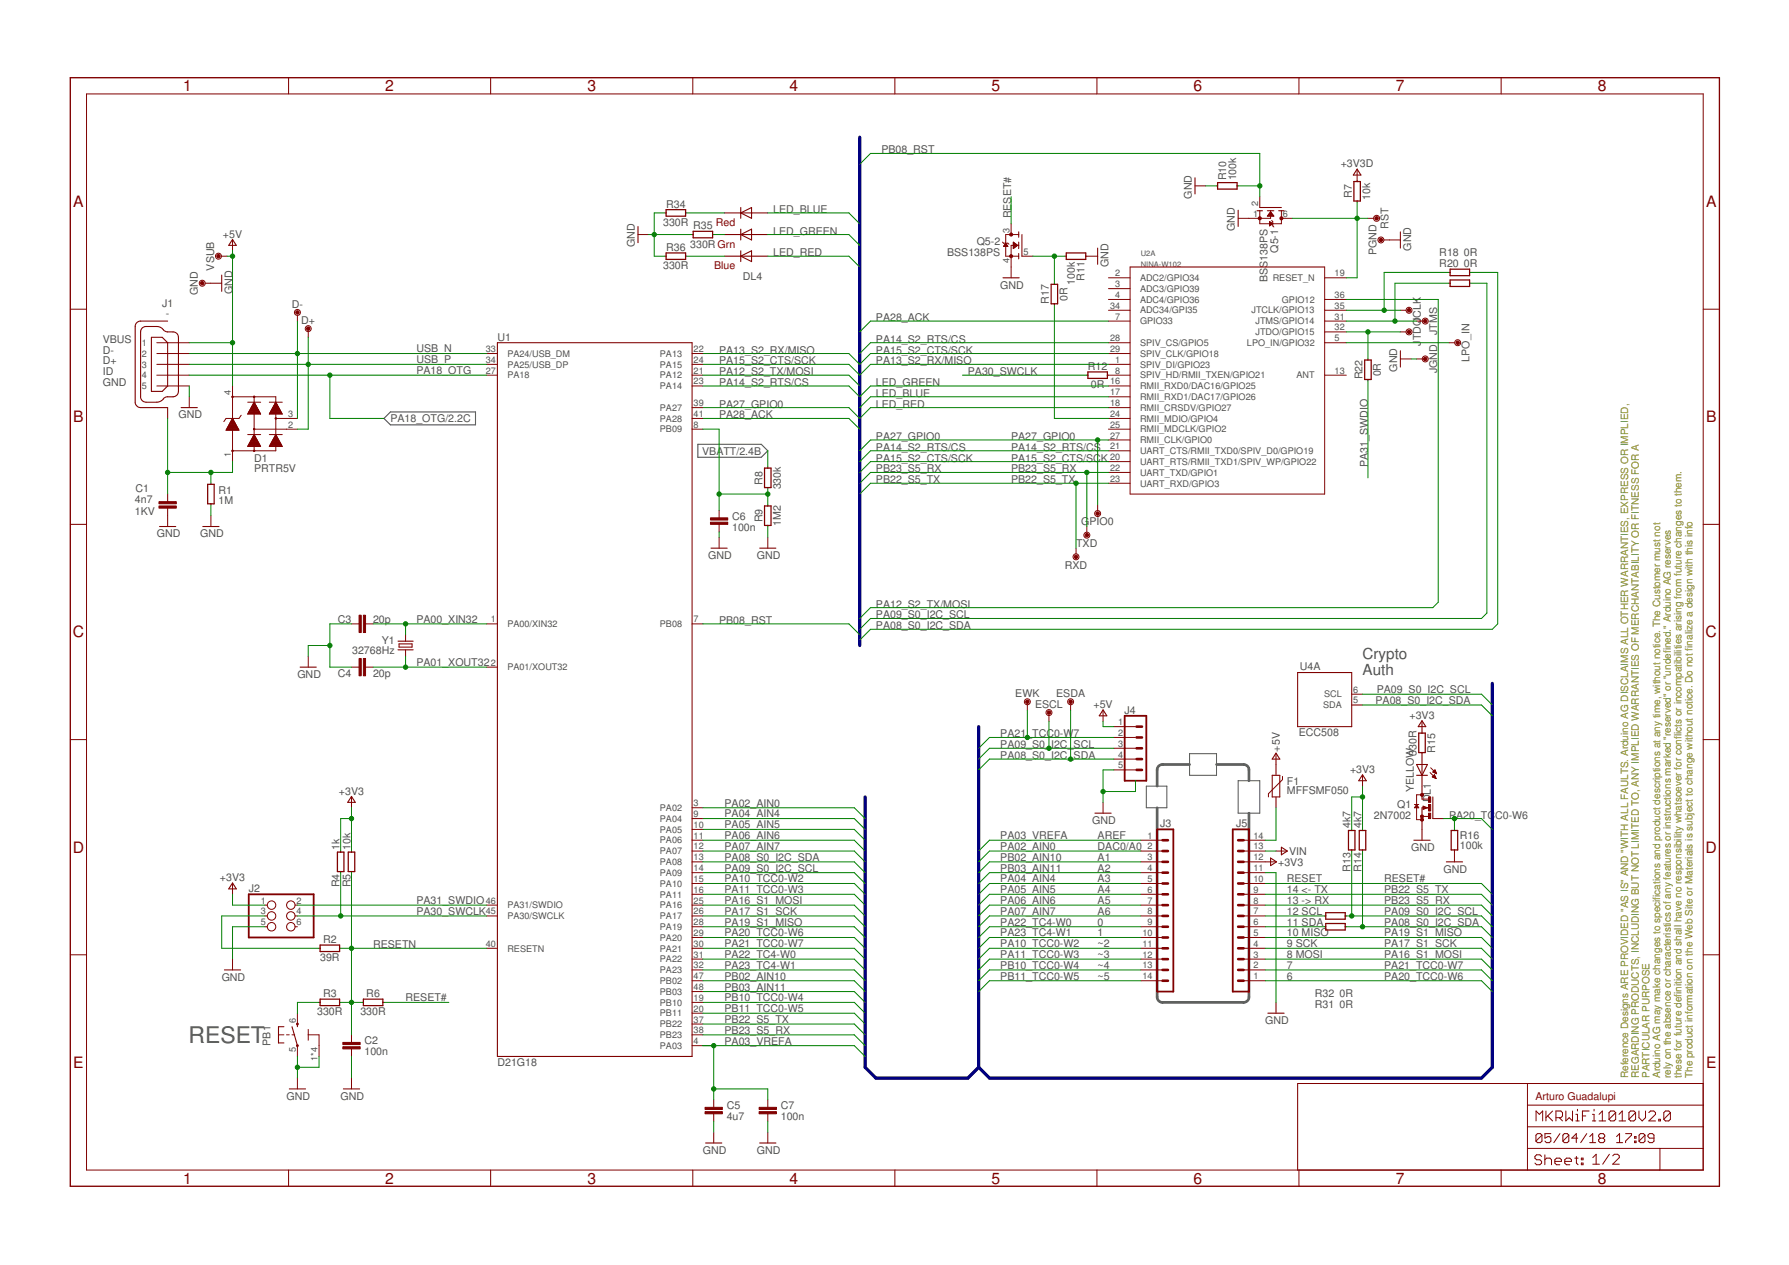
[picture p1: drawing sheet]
<svg xmlns="http://www.w3.org/2000/svg" width="420mm" height="297mm" viewBox="0 0 420 297" stroke-linecap="round" stroke-linejoin="round" font-family="sans-serif">
<path d="M279.4 179.5h-6.4l-.8 .3-.4 .7v4.1M285.7 179.5l6.9 .1 .5 .4 .2 .5v2.8M271.8 189.7v44.4l.1 .6 .3 .4 .8 .3h19.1l.8-.3 .3-.4 .1-43.8" fill="none" stroke="#505050" stroke-width=".61"/>
<path d="M279.4 177h6.3v5.1h-6.3zM269.2 184.6h4.8v5.1h-4.8zM290.8 183.3h5.1v7.6h-5.1z" fill="none" stroke="#505050" stroke-width=".23"/>
<path d="M91.7 96.7h20v3.1h-20l-1.5-1.5zM163.9 104.3h14.9l1.5 1.6-1.5 1.5h-14.9z" fill="none" stroke="#505050" stroke-width=".25"/>
<g fill="none" stroke="#800000" stroke-width=".25">
<path d="M318.7 39.7l.9 1.4h-1.8zM54.6 56.2l.9 1.4h-1.8zM149.8 53.2v3.8M170.2 55.1h10.1M170.2 50h10.1M174 48.7v2.6M174 53.8v2.5M174 58.9v2.5M174 50l2.5-1.3v2.6zM174 55.1l2.5-1.3v2.5zM239.2 54.4v1.3M239.2 56.9v1.5"/>
<path d="M239.2 59.5v1.3M240 55.1v5.1M257.8 58.3v3.8M280.6 41.7v3.9M290.8 49.4v3.8M295.2 49.5h1.3M295.9 48.7h5M297.6 49.5h1.6M300.3 49.5h1.3M328.9 54.4v3.9M33.3 77.1l.7-.4h3.2l.6 .2 .7 .7a2.59 2.59 0 0 0 2.1 .3l.6 .2 .4 .3 .3 .8v12.7l-.1 .6-.4 .4a2.45 2.45 0 0 1-2 .3l-.9 .3-.7 .6-1 .3h-2.8l-.5-.3-.5-.6v-15.6zM35.6 79.2h2.5l1.3 1.3v10.1l-1.3 1.3h-2.5z"/>
<path d="M39.4 75.4h-6.7l-.7 .5-.3 .8v17.7l.2 .6 .6 .6 .5 .1h6.4M52.1 64.6v3.8M170.2 60.2h10.1M174 60.2l2.5-1.3v2.5zM235.6 65.2h3.8M42.5 95.7h3.9M116.8 80.5h45.7v167.6h-45.7zM328.9 82.4v3.8M37.5 123.6h3.8M47.6 123.6h3.8M167 128.7h3.8M178.4 128.7h3.8"/>
<path d="M70.5 156.7h3.8M93.5 150.6h3.5M93.5 152.6h3.5M93.7 151.2h3.1v.8h-3.1zM304.8 157.9h12.7v12.7h-12.7zM259.1 166.7l.8 1.4h-1.7zM299.7 176.8l.9 1.4h-1.8zM332.7 179.5h2.5l-1.2 2.6zM334 169.2l.9 1.4h-1.8zM82.5 187l.9 1.4h-1.7zM257.2 190.9h3.8M298.8 182.1h1.8v5h-1.8z"/>
<path d="M300.9 198.9l1.4 .9-1.4 .9zM320 181.9l.9 1.4h-1.8zM332.1 197.3h3.8M332.7 182.1h2.5M332.7 189.2l.3 .3h-.6zM334.9 189.7l-.6-.3v.5l.7-.2M336.5 187.1v5.1M54.6 207.3l.9 1.4h-1.8zM298.4 201.5l1.4 .9-1.4 .9zM339.7 202.4h3.8M52.7 227.8h3.8M297.8 237.9h3.8"/>
<path d="M66.7 241.1h-1.3v3.8h1.3M67.9 255.7h3.9M68.6 241.1l1.2 4.4M69.8 240.5v.6M80.6 255.7h3.9M165.7 268.4h3.8M178.4 268.4h3.8"/>
</g>
<g fill="none" stroke="#800000" stroke-width=".23">
<path d="M67.8 18.2v3.9M115.2 18.2v3.9M162.7 18.2v3.9M210.2 18.2v3.9M257.6 18.2v3.9M305.1 18.2v3.9M352.6 18.2v3.9M20.3 22.1h379.7v252.6h-379.7zM318.7 39.8v2.8M54.6 56.3v2.6M149.8 55.1h2.6M156.2 50h.2"/>
<path d="M161 50h.3M162.5 55.1h.3M167.4 55.1h.2M235.4 56.9l.3 .2h1l.3 .3M235.7 57.8h1M235.8 57.7h.8M235.9 57.6h.6M236 57.4h.4M236.1 57.3h.2M236.1 57.2h.2M236.2 57.1l.5 .8h-1zM237.5 52.5v2.6"/>
<path d="M238 57.8h.7M238 57.7h.9M238 57.4h.8M238 57.3h.6M238 57.2h.4M238 56.9l1 .7-1 .8zM238 58.3h.1M238 58.2h.3M238 58.1h.4M238 57.9h.6M238 57.1h.3M238 57h.1"/>
<path d="M239.2 55.1h-3v5.1h3M239.2 57.6h-1.7v7.6M280.6 43.6h2.6M285.7 43.6h.3M290.5 43.6h.3M295.9 46.2v2.5M295.9 49.5v3h5v-3M297.7 50.7h1.4M297.8 50.6h1.2M297.9 50.4h1.1M298 50.3h.9M298.1 50.2h.7"/>
<path d="M298.2 52l.7 .5-.7 .5zM298.2 53h.1M298.2 52.9h.2M298.2 52.7h.4M298.2 52.6h.6M298.2 52.5h.7M298.2 52.4h.5M298.2 52.3h.3M298.2 52.1h.1M298.2 50.1h.5M298.2 50h.4M298.3 49.8h.2"/>
<path d="M298.4 49.5v1.8h-7.6M298.4 49.7l.8 1.1h-1.6zM298.7 51.8l.2 .2v1l.3 .3M300.9 51.3h2.6M318.7 47.2v.3M321.3 51.3h1.2M325.1 56.3h3.8M16.5 72.6h3.8M48.3 66.5h3.8M52.1 60.2h1.2M69.8 74.1v1.3M72.4 77.9v1.3"/>
<path d="M156.2 60.2h.2M161 60.2h.3M240 60.2h2.5M247.6 66.5v.3M247.6 71.3v.3M250.2 60.2h.2M255 60.2h2.8M260.3 65.2h5.1M260.3 67.8h5.1M260.3 70.3h5.1M260.3 75.4h5.1M260.3 72.9h5.1"/>
<path d="M265.4 62.7h45.7v53.3h-45.7zM311.1 65.2h5.1M311.1 70.3h5.1M311.1 75.4h5.1M311.1 72.9h5.1M311.1 77.9h5.1M328.9 72.9h1.3M328.9 77.9h1.3M332.7 75.4h1.3M340.3 66.5h.3M340.3 64h.3M345.1 66.5h.3"/>
<path d="M345.1 64h.3M400 72.6h3.8M36.8 88.1h7.6M36.8 83h7.6M36.8 90.6h7.6M36.8 85.6h7.6M36.8 80.5h7.6M39.4 95.7v2.6M44.4 93.2v2.5M53.7 100h1.9M53.7 99.9h1.8M53.8 99.8h1.7"/>
<path d="M53.8 99.7h1.6M53.8 99.6h1.6M53.9 99.5h1.4M54 99.4h1.2M54 99.3h1.2M54.1 99.2h1M54.1 99.1h1M54.2 99h.8M54.3 98.8h.6M54.4 98.7h.4M54.4 98.6h.4M54.5 98.5h.2"/>
<path d="M54.5 98.4h.2M54.6 98.3h.1M54.6 90.6v17.8M54.6 93.2h10.2v12.7h-10.2M54.6 98.3l1.5 2.7h-3zM56.6 97.5l-.5 .8h-3l-.5 .7M58.2 94.4h3M58.2 97.1h3M58.3 97h2.8M58.3 96.9h2.8M58.4 96.9h2.6M58.4 96.8h2.6"/>
<path d="M58.5 96.7h2.4M58.5 96.6h2.4M58.6 96.5h2.2M58.6 96.4h2.1M58.7 96.3h2M58.7 96.2h1.9M58.8 96.1h1.8M58.8 96h1.7M58.9 95.9h1.6M58.9 95.8h1.5M59 95.7h1.4M59 95.6h1.3"/>
<path d="M59.1 95.5h1.2M59.1 95.4h1.1M59.2 95.3h1M59.2 95.2h.9M59.3 95.1h.8M59.4 95h.6M59.5 94.8h.4M59.6 94.7h.2M59.6 94.6h.2M59.7 93.2v12.7M59.7 94.4l1.5 2.8h-3zM63.2 94.4h3.1"/>
<path d="M63.3 97.1h2.9M63.3 97h2.9M63.4 96.9h2.7M63.5 96.8h2.5M63.5 96.7h2.5M63.6 96.6h2.3M63.6 96.5h2.3M63.7 96.4h2.1M63.8 96.3h2M63.8 96.2h1.9M63.9 96.1h1.8M63.9 96h1.7"/>
<path d="M64 95.9h1.6M64 95.8h1.5M64.1 95.7h1.4M64.1 95.6h1.3M64.2 95.5h1.2M64.2 95.4h1.1M64.3 95.3h1M64.3 95.2h.9M64.4 95.1h.8M64.4 95h.7M64.5 95h.5M64.5 94.8h.5"/>
<path d="M64.6 94.8h.3M64.6 94.7h.3M64.7 94.6h.1M64.8 98.3h5M64.8 94.4l1.5 2.8h-3.1zM114.3 88.1h2.5M114.3 83h2.5M114.3 85.6h2.5M162.5 88.1h2.6M162.5 83h2.6M162.5 90.6h2.6M162.5 85.6h2.6"/>
<path d="M162.5 95.7h2.6M162.5 98.3h2.6M255.2 88.1h.3M260.1 88.1h5.3M260.3 83h5.1M260.3 90.6h5.1M260.3 85.6h5.1M260.3 95.7h5.1M260.3 98.3h5.1M260.3 80.5h5.1M260.3 93.2h5.1M311.1 88.1h5.1"/>
<path d="M311.1 80.5h5.1M321.3 84.3v.2M321.3 89.1v.3M328.9 84.3h2.5M332.7 84.3h1.3M340.3 80.5h1.3M39.4 116v1.8M39.4 119.3v4.3M49.5 113.5v.2M49.5 118.3v.3M53.1 100.9h3M53.2 100.9h2.8"/>
<path d="M53.2 100.8h2.8M53.3 100.7h2.6M53.3 100.6h2.6M53.4 100.5h2.4M53.4 100.4h2.4M53.5 100.3h2.2M53.6 100.2h2.1M53.6 100.1h2M58.2 102h3M58.2 104.8h3M58.3 104.7h2.8M58.3 104.6h2.8"/>
<path d="M58.4 104.5h2.6M58.4 104.4h2.6M58.5 104.3h2.4M58.5 104.2h2.4M58.6 104.1h2.2M58.6 104h2.1M58.7 103.9h2M58.7 103.8h1.9M58.8 103.7h1.8M58.8 103.6h1.7M58.9 103.5h1.6M58.9 103.4h1.5"/>
<path d="M59 103.3h1.4M59 103.2h1.3M59.1 103.1h1.2M59.1 103h1.1M59.2 103h1M59.2 102.8h.9M59.3 102.8h.8M59.4 102.7h.6M59.4 102.6h.6M59.5 102.5h.4M59.5 102.4h.4M59.6 102.3h.2"/>
<path d="M59.6 102.2h.2M59.7 102.1h.1M59.7 100.8h10.1M59.7 102l1.5 2.8h-3zM63.2 102h3.1M63.3 104.8h2.9M63.3 104.7h2.9M63.4 104.6h2.7M63.4 104.5h2.7M63.5 104.4h2.5M63.5 104.3h2.5M63.6 104.2h2.3"/>
<path d="M63.6 104.1h2.3M63.7 104h2.1M63.8 103.9h2M63.8 103.8h1.9M63.9 103.7h1.8M63.9 103.6h1.7M64 103.5h1.6M64 103.4h1.5M64.1 103.3h1.4M64.1 103.2h1.3M64.2 103.1h1.2M64.2 103h1.1"/>
<path d="M64.3 103h1M64.3 102.8h.9M64.4 102.8h.8M64.4 102.7h.7M64.5 102.6h.5M64.5 102.5h.5M64.6 102.4h.3M64.6 102.3h.3M64.7 102.2h.1M64.7 102.1h.1M64.8 102l1.5 2.8h-3.1zM162.5 100.8h2.6"/>
<path d="M168.9 119.8v1.8M180.3 109.7v.2M180.3 114.5v.2M180.3 118.6v.2M257.8 118.6v1.2M260.3 100.8h5.1M260.3 105.9h5.1M260.3 103.3h5.1M260.3 108.4h5.1M260.3 110.9h5.1M260.3 113.5h5.1M16.5 123.1h3.8"/>
<path d="M49.5 121.1v2.5M168.9 123.1v1.8M168.9 126.2v2.5M180.3 123.4v.2M180.3 126.2v2.5M252.7 128.7v1.3M255.2 123.6v1.3M400 123.1h3.8M72.4 154.1v2.6M82.5 146.5h1.8M82.5 156.7h1.8M85.9 146.5h1.7"/>
<path d="M85.9 156.7h1.7M95.2 149v1.6M95.2 152.6v1.5M114.3 146.5h2.5M114.3 156.7h2.5M162.5 146.5h2.6M16.5 173.7h3.8M241.3 165.5v1.3M246.4 168.1v1.3M251.4 165.5v1.3M259.1 166.8v2.6M261.6 170.6h5.1"/>
<path d="M261.6 173.2h5.1M261.6 175.7h5.1M261.6 178.2h5.1M299.7 177v5.1M317.5 163h2.5M317.5 165.5h2.5M334 169.4v2.7M334 176.7v10.9h1.5M400 173.7h3.8M80 199.8v.3M82.5 187.1v2.6M82.5 199.8v.3"/>
<path d="M162.5 189.7h2.6M162.5 192.2h2.6M162.5 194.8h2.6M162.5 197.3h2.6M162.5 199.8h2.6M259.1 188.4v2.5M261.6 180.8h5.1M267.9 197.3h5.1M267.9 199.8h5.1M292.1 197.3h5M292.1 199.8h5M299.7 199.8h2.5"/>
<path d="M299.7 187.1v2.6M301.2 182.3v.8l-3.3 3.3v.7M317.5 194.8v.2M317.5 199.6v.2M320 182.1v2.5M320 194.8v.2M320 199.6v.2M332.2 188.9h1M332.7 188.9l.5 .8h-1zM334 186.6h-1.3v5.9h1.3M334 191.7h1.5M334.2 189.3l1 .4-1 .4z"/>
<path d="M335.5 189.7h-1.5v7.6M335.9 181.4l1.4 1.4M336 180.3l1.4 1.4M336.4 182.4l.9 .4M336.4 182.4h.7M336.5 192.2h2.5M336.5 181.3l.5-.5 .4 .9zM336.5 182.3h.6M336.6 181.2h.6M336.6 181.3h.6M336.6 182.5h.6M336.6 182.2h.4"/>
<path d="M336.7 181.1h.4M336.8 182.1h.2M336.8 181h.3M336.9 181.4h.4M336.9 181.9l.4 .9M336.9 181.9l-.5 .5M336.9 181.9h.1M336.9 182.6h.3M337 180.8h.1M337.2 181.6h.2M337.2 182.8h.1M341.6 194.8v.2"/>
<path d="M341.6 199.6v2.8M54.6 207.5v2.5M62.2 212.5h.6M62.2 215.1h.6M62.2 217.6h.6M69.3 212.5h.5M69.3 215.1h.5M69.3 217.6h.5M80 204.7v.2M82.5 204.7v.2M114.3 212.5h2.5M114.3 215.1h2.5"/>
<path d="M162.5 202.4h2.6M162.5 204.9h2.6M162.5 207.5h2.6M162.5 210h2.6M162.5 212.5h2.6M162.5 215.1h2.6M162.5 217.6h2.6M267.9 202.4h5.1M267.9 204.9h5.1M267.9 207.5h5.1M267.9 210h5.1M267.9 212.5h5.1"/>
<path d="M267.9 215.1h5.1M267.9 217.6h5.1M292.1 202.4h7.6M292.1 204.9h5M292.1 207.5h5M292.1 210h5M292.1 212.5h5M292.1 215.1h5M292.1 217.6h5M311.1 215.1h.3M311.1 217.6h.3M315.9 215.1h.3"/>
<path d="M315.9 217.6h.3M16.5 224.2h3.8M54.6 225.2v2.6M69.8 237.9v2.6M74.9 222.7h.3M74.9 235.4h.3M79.8 222.7h.2M79.8 235.4h.2M85.1 235.4h.2M89.9 235.4h.3M114.3 222.7h2.5M162.5 220.1h2.6"/>
<path d="M162.5 222.7h2.6M162.5 225.2h2.6M162.5 227.8h2.6M162.5 230.3h2.6M162.5 232.8h2.6M162.5 235.4h2.6M162.5 237.9h2.6M267.9 220.1h5.1M267.9 222.7h5.1M267.9 225.2h5.1M267.9 227.8h5.1M267.9 230.3h5.1"/>
<path d="M292.1 220.1h5M292.1 222.7h5M292.1 225.2h5M292.1 227.8h5M292.1 230.3h5M299.7 235.4v2.5M400 224.2h3.8M65.4 243h1.3M67.3 243h.6M68.6 243h.6M69.8 245.5v2.6M69.8 253.2v2.5"/>
<path d="M72.4 243h2.5v5.1M72.4 241.7v2.6M82.5 243v1.8M82.5 246.3v1.8M82.5 253.2v2.5M162.5 245.5h2.6M162.5 240.5h2.6M162.5 243h2.6M167.6 258.2v1.8M180.3 258.2v1.8M358.7 254.4v20.3M358.7 259.5h41.3"/>
<path d="M400 254.4h-95.2v20.3M67.8 274.7v3.9M115.2 274.7v3.9M162.7 274.7v3.9M167.6 261.5v1.8M167.6 265.9v2.5M180.3 261.5v1.8M180.3 265.9v2.5M210.2 274.7v3.9M257.6 274.7v3.9M305.1 274.7v3.9M352.6 274.7v3.9"/>
<path d="M358.7 269.7h41.3M358.7 264.6h41.3M360.7 263.2v-2.3l.8 .8 .8-.8v2.3M362.1 271.5l-.4-.3h-.8l-.4 .3v.4l.4 .4h.8l.4 .4v.4l-.4 .4h-.8l-.4-.4M362.1 266.6l-.3-.4h-.7l-.4 .4v1.3M362.1 266.6v1.3l-.3 .4h-.7l-.4-.4M362.1 266.6l-1.4 1.3M362.8 271.2v2.3M362.8 272.3l.4-.4h.8l.4 .4v1.2M363.1 260.9v2.3M363.5 262l1.1 1.2M364.2 266.2h-1.4v1.1l.7-.4h.4l.3 .4v.6l-.3 .4h-.7l-.4-.4"/>
<path d="M364.6 260.9l-1.5 1.5M365.2 272.7h1.5v-.4l-.4-.4h-.8l-.3 .4v.8l.3 .4h.8M365.4 262.4h1.2l.4-.4v-.7l-.4-.4h-1.2v2.3M366.2 262.4l.8 .8M366.4 266.2l-1.5 2.1M367.5 272.7h1.6v-.4l-.4-.4h-.8l-.4 .4v.8l.4 .4h.8M367.7 260.9v2.3l.8-.8 .8 .8v-2.3M368.4 266.6l-.3-.4h-.7l-.3 .4v1.3M368.4 266.6v1.3l-.3 .4h-.7l-.3-.4M368.4 266.6l-1.3 1.3M369.8 271.9h.8M370.1 261.7h.4v1.5"/>
<path d="M370.1 263.2h.8M370.2 271.5v1.6l.4 .4M370.5 260.5v.4M370.5 267.3h-1.4l1.1-1.1v2.1M371.4 271.9h.4v.4h-.4zM371.4 273.1h.4v.4h-.4zM371.6 262h.8M372.7 266.2l-1.5 2.1M373.2 260.9h-1.6v2.3M373.4 268.3h1.4M373.4 266.9l.7-.7v2.1M374 261.7h.4v1.5"/>
<path d="M374 263.2h.8M374.1 271.8l.8-.8v2.4M374.1 273.4h1.5M374.4 260.5v.4M375.6 263.2h1.5M375.6 261.7l.7-.8v2.3M375.8 267.3l-.3-.4v-.3l.3-.4h.7l.4 .4v.3l-.4 .4M375.8 267.3l-.3 .3v.3l.3 .4h.7l.4-.4v-.3l-.4-.3M375.8 267.3h.7M378 271l-1.6 2.4M378.8 271.4l.3-.4h.8l.4 .4v.4l-1.5 1.6h1.5M379.5 261.3l-.4-.4h-.8l-.4 .4v1.5"/>
<path d="M379.5 261.3v1.5l-.4 .4h-.8l-.4-.4M379.5 261.3l-1.6 1.5M379.7 268.3h1.4M379.7 266.9l.7-.7v2.1M380.2 263.2h1.6M380.2 261.7l.8-.8v2.3M381.8 266.2h1.4v.4l-1.4 1.3v.4M383.9 267.9h.3v.4h-.3zM383.9 266.9h.3v.4h-.3zM384.1 261.3l-.4-.4h-.8l-.3 .4v1.5M384.1 261.3v1.5l-.4 .4h-.8l-.3-.4M384.1 261.3l-1.5 1.5"/>
<path d="M384.9 260.9v1.5l.8 .8 .8-.8v-1.5M386.3 266.6l-.3-.4h-.7l-.4 .4v1.3M386.3 266.6v1.3l-.3 .4h-.7l-.4-.4M386.3 266.6l-1.4 1.3M387.2 261.3l.4-.4h.8l.4 .4v.4l-1.6 1.5h1.6M388.5 267.3h-1.1l-.4-.4v-.3l.4-.4h.7l.4 .4v1.3l-.4 .4h-.7l-.4-.4M389.6 262.8h.4v.4h-.4zM389.8 269.7v5M392.3 261.3l-.4-.4h-.8l-.3 .4v1.5M392.3 261.3v1.5l-.4 .4h-.8l-.3-.4M392.3 261.3l-1.5 1.5"/>
<circle cx="323.3" cy="51.3" r=".7"/>
<circle cx="324.3" cy="56.3" r=".7"/>
<circle cx="47.5" cy="66.5" r=".7"/>
<circle cx="51.3" cy="60.2" r=".7"/>
<circle cx="69.8" cy="73.4" r=".7"/>
<circle cx="72.4" cy="77.2" r=".7"/>
<circle cx="330.9" cy="77.9" r=".7"/>
<circle cx="330.9" cy="72.9" r=".7"/>
<circle cx="334.7" cy="75.4" r=".7"/>
<circle cx="54.6" cy="93.2" r=".17"/>
<circle cx="54.6" cy="93.2" r=".11"/>
<circle cx="59.7" cy="93.2" r=".17"/>
<circle cx="59.7" cy="93.2" r=".11"/>
<circle cx="64.8" cy="98.3" r=".17"/>
<circle cx="64.8" cy="98.3" r=".11"/>
<circle cx="334.7" cy="84.3" r=".7"/>
<circle cx="342.3" cy="80.5" r=".7"/>
<circle cx="54.6" cy="105.9" r=".17"/>
<circle cx="54.6" cy="105.9" r=".11"/>
<circle cx="59.7" cy="105.9" r=".17"/>
<circle cx="59.7" cy="100.8" r=".17"/>
<circle cx="59.7" cy="100.8" r=".11"/>
<circle cx="59.7" cy="105.9" r=".11"/>
<circle cx="252.7" cy="130.7" r=".7"/>
<circle cx="255.2" cy="125.7" r=".7"/>
<circle cx="257.8" cy="120.6" r=".7"/>
<circle cx="241.3" cy="164.8" r=".7"/>
<circle cx="246.4" cy="167.3" r=".7"/>
<circle cx="251.4" cy="164.8" r=".7"/>
<circle cx="63.8" cy="217.6" r=".99"/>
<circle cx="63.8" cy="212.5" r=".99"/>
<circle cx="63.8" cy="215.1" r=".99"/>
<circle cx="68.3" cy="217.6" r=".99"/>
<circle cx="68.3" cy="212.5" r=".99"/>
<circle cx="68.3" cy="215.1" r=".99"/>
</g>
<g fill="none" stroke="#800000" stroke-width=".42">
<path d="M264.1 168.1h5.1v15.2h-5.1zM271.8 194.8h3.8v38h-3.8zM289.5 194.8h3.8v38h-3.8zM58.4 210h15.3v10.1h-15.3z"/>
<circle cx="69.8" cy="245.5" r=".13"/>
<circle cx="69.8" cy="240.5" r=".13"/>
</g>
<g fill="none" stroke="#800000" stroke-width=".61">
<path d="M266.9 170.6h1.3M266.9 173.2h1.3M266.9 175.7h1.3M266.9 178.2h1.3M266.9 180.8h1.3M273 199.8h1.3M273 197.3h1.3M290.8 199.8h1.3M290.8 197.3h1.3M273 217.6h1.3M273 215.1h1.3M273 212.5h1.3"/>
<path d="M273 210h1.3M273 207.5h1.3M273 204.9h1.3M273 202.4h1.3M290.8 217.6h1.3M290.8 215.1h1.3M290.8 212.5h1.3M290.8 210h1.3M290.8 207.5h1.3M290.8 204.9h1.3M290.8 202.4h1.3M273 225.2h1.3"/>
<path d="M273 227.8h1.3M273 230.3h1.3M273 220.1h1.3M273 222.7h1.3M290.8 225.2h1.3M290.8 227.8h1.3M290.8 230.3h1.3M290.8 220.1h1.3M290.8 222.7h1.3"/>
</g>
<g fill="none" stroke="#800000" stroke-width=".3">
<path d="M156.4 49.2h4.6v1.6h-4.6zM156.4 59.4h4.6v1.5h-4.6zM162.8 54.3h4.6v1.5h-4.6zM250.4 59.4h4.6v1.5h-4.6zM286 42.9h4.5v1.5h-4.5zM318 42.6h1.5v4.6h-1.5zM246.9 66.8h1.5v4.5h-1.5zM340.6 63.2h4.5v1.5h-4.5zM340.6 65.7h4.5v1.6h-4.5zM255.5 87.3h4.6v1.6h-4.6zM320.5 84.5h1.5v4.6h-1.5zM48.8 113.7h1.5v4.6h-1.5z"/>
<path d="M179.6 109.9h1.5v4.6h-1.5zM179.6 118.8h1.5v4.6h-1.5zM333.2 172.1h1.5v4.6h-1.5zM316.7 195h1.5v4.6h-1.5zM319.2 195h1.6v4.6h-1.6zM340.8 195h1.5v4.6h-1.5zM79.2 200.1h1.6v4.6h-1.6zM81.8 200.1h1.5v4.6h-1.5zM311.4 216.9h4.5v1.5h-4.5zM311.4 214.3h4.5v1.5h-4.5zM75.2 221.9h4.6v1.5h-4.6zM75.2 234.6h4.6v1.5h-4.6z"/>
<path d="M85.3 234.6h4.6v1.5h-4.6z"/>
</g>
<g fill="#800000" stroke="#800000" stroke-width=".23">
<path d="M178.3 261h4.1v.5h-4.1z"/>
<path d="M178.3 260h4.1v.5h-4.1z"/>
<path d="M165.6 261h4.1v.5h-4.1z"/>
<path d="M165.6 260h4.1v.5h-4.1z"/>
<path d="M85.3 144.5h.6v4h-.6z"/>
<path d="M84.3 144.5h.5v4h-.5z"/>
<path d="M85.3 154.6h.6v4.1h-.6z"/>
<path d="M84.3 154.6h.5v4.1h-.5z"/>
<path d="M80.5 245.8h4.1v.5h-4.1z"/>
<path d="M80.5 244.8h4.1v.5h-4.1z"/>
<path d="M37.3 118.8h4.1v.5h-4.1z"/>
<path d="M37.3 117.8h4.1v.5h-4.1z"/>
<path d="M166.9 122.6h4v.5h-4z"/>
<path d="M166.9 121.6h4v.5h-4z"/>
<path d="M335.5 187.1h.5v1.3h-.5z"/>
<path d="M335.5 190.9h.5v1.3h-.5z"/>
<path d="M335.5 188.9h.5v1.5h-.5z"/>
</g>
<path d="M16.5 18.2h387.3v260.4h-387.3z" fill="none" stroke="#800000" stroke-width=".32"/>
<g fill="#800000" stroke="#800000" stroke-width=".23">
<circle cx="334" cy="192.5" r=".36"/>
<circle cx="334" cy="191.7" r=".36"/>
<circle cx="334" cy="186.6" r=".36"/>
<circle cx="51.3" cy="60.2" r=".4"/>
<circle cx="69.8" cy="73.4" r=".4"/>
<circle cx="72.4" cy="77.2" r=".4"/>
<circle cx="47.5" cy="66.5" r=".4"/>
<circle cx="241.3" cy="164.8" r=".4"/>
<circle cx="246.4" cy="167.3" r=".4"/>
<circle cx="251.4" cy="164.8" r=".4"/>
<circle cx="330.9" cy="72.9" r=".4"/>
<circle cx="334.7" cy="75.4" r=".4"/>
<circle cx="330.9" cy="77.9" r=".4"/>
<circle cx="334.7" cy="84.3" r=".4"/>
<circle cx="257.8" cy="120.6" r=".4"/>
<circle cx="323.3" cy="51.3" r=".4"/>
<circle cx="255.2" cy="125.7" r=".4"/>
<circle cx="252.7" cy="130.7" r=".4"/>
<circle cx="324.3" cy="56.3" r=".4"/>
<circle cx="342.3" cy="80.5" r=".4"/>
<circle cx="295.9" cy="51.3" r=".36"/>
<circle cx="300.9" cy="51.3" r=".36"/>
<circle cx="237.5" cy="60.2" r=".36"/>
<circle cx="237.5" cy="55.1" r=".36"/>
</g>
<path d="M201.9 32.2v119.4M229.8 170.6v80M350.5 160.5v90.1l-2.6 2.6h-115.5l-2.6-2.6M203.2 187.1v63.5l2.5 2.6h21.6l2.5-2.6" fill="none" stroke="#000080" stroke-width=".76"/>
<g fill="none" stroke="#008000" stroke-width=".23">
<path d="M201.9 38.6l2.5-2.6h91.5v10.2M54.6 58.9v31.7M152.4 55.1h10.1M156.2 50h-2.6v10.2h2.6M161.3 50h8.9M167.6 55.1h2.6M180.3 55.1h19.1l2.5 2.5M180.3 50h19.1l2.5 2.5M237.5 46.2v6.3M283.2 43.6h2.5M290.8 43.6h5.1M303.5 51.3h17.8"/>
<path d="M318.7 47.5v17.7h-2.5M53.3 60.2h1.3M69.8 75.4v22.9M72.4 79.2v21.6h-2.6M161.3 60.2h8.9M180.3 60.2h19.1l2.5 2.5M242.5 60.2h7.7M247.6 71.6v26.7h12.7M247.6 60.2v6.3M260.3 75.4h-55.9l-2.5 2.5M316.2 70.3h21.6v71.1l-1.3 1.3h-132.1l-2.5 2.5M316.2 75.4h16.5"/>
<path d="M316.2 72.9h12.7M316.2 77.9h12.7M321.3 77.9v6.4M340.3 66.5h-12.7v8.9M340.3 64h-15.2v8.9M345.4 66.5h3.8v77.5l-1.3 1.2h-143.5l-2.5 2.6M345.4 64h6.3v82.5l-1.2 1.3h-146.1l-2.5 2.5M39.4 98.3v17.7M44.4 90.6v2.6M44.4 80.5h10.2M44.4 88.1h69.9M44.4 85.6h69.9"/>
<path d="M44.4 83h69.9M77.5 88.1v10.2h12.7M165.1 88.1h34.3l2.5 2.5M165.1 98.3h34.3l2.5 2.5M165.1 85.6h34.3l2.5 2.5 2.5-2.5h55.9M165.1 83h34.3l2.5 2.6 2.5-2.6h55.9M165.1 90.6h34.3l2.5 2.6 2.5-2.6h55.9M165.1 95.7h34.3l2.5 2.6 2.5-2.6h55.9M226 88.1h29.2M260.3 80.5h-55.9l-2.5 2.5M260.3 93.2h-55.9l-2.5 2.5M316.2 80.5h24.1"/>
<path d="M321.3 89.4v22.8M331.4 84.3h1.3M49.5 110.9v2.6M49.5 118.6v2.5M54.6 108.4v2.5h-15.2M165.1 100.8h3.8v19M168.9 116h11.4M180.3 105.9v3.8M180.3 114.7v3.9M252.7 113.5v15.2M255.2 110.9v12.7M257.8 103.3v15.3"/>
<path d="M260.3 110.9h-55.9l-2.5 2.6M260.3 113.5h-55.9l-2.5 2.5M260.3 108.4h-55.9l-2.5 2.5M260.3 105.9h-55.9l-2.5 2.5M260.3 103.3h-55.9l-2.5 2.6M168.9 124.9v1.3M180.3 123.6v2.6M77.5 151.6h-5.1v2.5M82.5 146.5h-5v10.2h5M87.6 156.7h26.7M87.6 146.5h26.7M95.2 146.5v2.5"/>
<path d="M95.2 154.1v2.6M165.1 146.5h34.3l2.5 2.5M241.3 166.8v6.4M246.4 169.4v6.3M251.4 166.8v11.4M259.1 169.4v1.2h2.5M261.6 175.7h-29.2l-2.6 2.5M261.6 178.2h-29.2l-2.6 2.6M261.6 173.2h-29.2l-2.6 2.5M320 163h27.9l2.6 2.5M320 165.5h27.9l2.6 2.6M82.5 189.7v10.1"/>
<path d="M82.5 192.2h-2.5v7.6M165.1 197.3h35.5l2.6 2.5M165.1 199.8h35.5l2.6 2.6M165.1 189.7h35.5l2.6 2.5M165.1 192.2h35.5l2.6 2.6M165.1 194.8h35.5l2.6 2.5M261.6 180.8h-2.5v7.6M266.7 183.3v2.6h-7.6M267.9 197.3h-35.5l-2.6 2.5M267.9 199.8h-35.5l-2.6 2.6M297.1 199.8h2.6M299.7 189.7v7.6h-2.6"/>
<path d="M317.5 199.8v15.3M320 187.1h-2.5v7.7M320 184.6v10.2M320 199.8v17.8M339 192.2h8.9l2.6 2.6M341.6 192.2v2.6M54.6 210v2.5h7.6M62.2 217.6h-7.6v7.6M62.2 215.1h-10.1v7.6h22.8M69.8 212.5h44.5M69.8 215.1h44.5M80 204.9v10.2"/>
<path d="M82.5 204.9v38.1M165.1 204.9h35.5l2.6 2.6M165.1 217.6h35.5l2.6 2.5M165.1 202.4h35.5l2.6 2.5M165.1 207.5h35.5l2.6 2.5M165.1 210h35.5l2.6 2.5M165.1 212.5h35.5l2.6 2.6M165.1 215.1h35.5l2.6 2.5M267.9 204.9h-35.5l-2.6 2.6M267.9 217.6h-35.5l-2.6 2.5M267.9 202.4h-35.5l-2.6 2.5M267.9 207.5h-35.5l-2.6 2.5"/>
<path d="M267.9 210h-35.5l-2.6 2.5M267.9 212.5h-35.5l-2.6 2.6M267.9 215.1h-35.5l-2.6 2.5M297.1 204.9h2.6v30.5M297.1 217.6h14M297.1 207.5h50.8l2.6 2.5M297.1 210h50.8l2.6 2.5M297.1 212.5h50.8l2.6 2.6M297.1 215.1h14M316.2 217.6h31.7l2.6 2.5M316.2 215.1h31.7l2.6 2.5M74.9 235.4h-5.1v2.5"/>
<path d="M80 222.7h34.3M80 235.4h5.1M90.2 235.4h15.2M165.1 230.3h35.5l2.6 2.5M165.1 232.8h35.5l2.6 2.6M165.1 225.2h35.5l2.6 2.6M165.1 220.1h35.5l2.6 2.6M165.1 227.8h35.5l2.6 2.5M165.1 222.7h35.5l2.6 2.5M165.1 235.4h35.5l2.6 2.5M165.1 237.9h35.5l2.6 2.6M267.9 230.3h-35.5l-2.6 2.5"/>
<path d="M267.9 225.2h-35.5l-2.6 2.6M267.9 220.1h-35.5l-2.6 2.6M267.9 227.8h-35.5l-2.6 2.5M267.9 222.7h-35.5l-2.6 2.5M297.1 230.3h50.8l2.6 2.5M297.1 225.2h50.8l2.6 2.6M297.1 220.1h50.8l2.6 2.6M297.1 227.8h50.8l2.6 2.5M297.1 222.7h50.8l2.6 2.5M69.8 248.1v5.1M74.9 248.1v2.5h-5.1M82.5 248.1v5.1"/>
<path d="M165.1 245.5h35.5l2.6 2.6M165.1 243h35.5l2.6 2.5M165.1 240.5h35.5l2.6 2.5M167.6 245.5v12.7M167.6 255.7h12.7v2.5M167.6 263.3v2.6M180.3 263.3v2.6"/>
</g>
<g fill="#008000" stroke="#008000" stroke-width=".23">
<circle cx="77.5" cy="151.6" r=".51"/>
<circle cx="259.1" cy="185.9" r=".51"/>
<circle cx="69.8" cy="250.6" r=".51"/>
<circle cx="153.6" cy="55.1" r=".51"/>
<circle cx="167.6" cy="255.7" r=".51"/>
<circle cx="167.6" cy="245.5" r=".51"/>
<circle cx="255.2" cy="110.9" r=".51"/>
<circle cx="252.7" cy="113.5" r=".51"/>
<circle cx="317.5" cy="215.1" r=".51"/>
<circle cx="246.4" cy="175.7" r=".51"/>
<circle cx="320" cy="217.6" r=".51"/>
<circle cx="251.4" cy="178.2" r=".51"/>
<circle cx="241.3" cy="173.2" r=".51"/>
<circle cx="341.6" cy="192.2" r=".51"/>
<circle cx="54.6" cy="80.5" r=".51"/>
<circle cx="54.6" cy="60.2" r=".51"/>
<circle cx="320" cy="187.1" r=".51"/>
<circle cx="82.5" cy="192.2" r=".51"/>
<circle cx="77.5" cy="88.1" r=".51"/>
<circle cx="72.4" cy="85.6" r=".51"/>
<circle cx="69.8" cy="83" r=".51"/>
<circle cx="95.2" cy="146.5" r=".51"/>
<circle cx="95.2" cy="156.7" r=".51"/>
<circle cx="80" cy="215.1" r=".51"/>
<circle cx="82.5" cy="235.4" r=".51"/>
<circle cx="82.5" cy="222.7" r=".51"/>
<circle cx="49.5" cy="110.9" r=".51"/>
<circle cx="39.4" cy="110.9" r=".51"/>
<circle cx="168.9" cy="116" r=".51"/>
<circle cx="180.3" cy="116" r=".51"/>
<circle cx="295.9" cy="43.6" r=".51"/>
<circle cx="318.7" cy="51.3" r=".51"/>
<circle cx="325.1" cy="72.9" r=".51"/>
<circle cx="327.6" cy="75.4" r=".51"/>
<circle cx="257.8" cy="103.3" r=".51"/>
<circle cx="321.3" cy="77.9" r=".51"/>
<circle cx="247.6" cy="60.2" r=".51"/>
</g>
<text font-size="5.4" fill="#505050" x="44.3" y="244.9">RESET</text>
<g font-size="3.7" fill="#800000">
<text x="43" y="21.4">1</text>
<text x="90.5" y="21.4">2</text>
<text x="138" y="21.4">3</text>
<text x="185.4" y="21.4">4</text>
<text x="232.9" y="21.4">5</text>
<text x="280.3" y="21.4">6</text>
<text x="327.8" y="21.4">7</text>
<text x="375.3" y="21.4">8</text>
<text x="17.2" y="48.6">A</text>
<text x="400.7" y="48.6">A</text>
<text x="17.2" y="99.2">B</text>
<text x="400.7" y="99.2">B</text>
<text x="17.1" y="149.7">C</text>
<text x="400.6" y="149.7">C</text>
<text x="17.1" y="200.2">D</text>
<text x="400.6" y="200.2">D</text>
<text x="17.2" y="250.8">E</text>
<text x="400.7" y="250.8">E</text>
<text x="43" y="277.9">1</text>
<text x="90.5" y="277.9">2</text>
<text x="138" y="277.9">3</text>
<text x="185.4" y="277.9">4</text>
<text x="232.9" y="277.9">5</text>
<text x="280.3" y="277.9">6</text>
<text x="327.8" y="277.9">7</text>
<text x="375.3" y="277.9">8</text>
</g>
<g font-size="3.6" fill="#505050">
<text x="320" y="154.8">Crypto</text>
<text x="320" y="158.6">Auth</text>
</g>
<g font-size="2.5" fill="#505050">
<text x="207" y="36">PB08_RST</text>
<text x="314.9" y="39.3">+3V3D</text>
<text x="279.9" y="46.7" transform="rotate(-90 279.9 46.7)">GND</text>
<text x="288" y="42.4" transform="rotate(-90 288 42.4)">R10</text>
<text x="290.3" y="42.4" transform="rotate(-90 290.3 42.4)">100k</text>
<text x="317.5" y="46.5" transform="rotate(-90 317.5 46.5)">R7</text>
<text x="321.8" y="46.9" transform="rotate(-90 321.8 46.9)">10k</text>
<text x="155.7" y="53">330R</text>
<text x="156.4" y="48.7">R34</text>
<text x="162.8" y="53.8">R35</text>
<text x="181.6" y="50">LED_BLUE</text>
<text x="237.5" y="51.3" transform="rotate(-90 237.5 51.3)">RESET#</text>
<text x="326.1" y="53.8" transform="rotate(-90 326.1 53.8)">RST</text>
<text x="52.4" y="55.8">+5V</text>
<text x="149.1" y="58.1" transform="rotate(-90 149.1 58.1)">GND</text>
<text x="156.4" y="58.9">R36</text>
<text x="162.1" y="58.1">330R Grn</text>
<text x="181.6" y="55.1">LED_GREEN</text>
<text x="229.4" y="57.6">Q5-2</text>
<text x="290" y="54.3" transform="rotate(-90 290 54.3)">GND</text>
<text x="300.2" y="59.3" transform="rotate(-90 300.2 59.3)">Q5-1</text>
<text x="323.3" y="59.9" transform="rotate(-90 323.3 59.9)">PGND</text>
<text x="331.4" y="58.9" transform="rotate(-90 331.4 58.9)">GND</text>
<text x="50.3" y="63.5" transform="rotate(-90 50.3 63.5)">VSUB</text>
<text x="155.7" y="63.2">330R</text>
<text x="174.5" y="65.7">DL4</text>
<text x="181.6" y="60.2">LED_RED</text>
<text x="222.4" y="60.2">BSS138PS</text>
<text x="254.7" y="66" transform="rotate(-90 254.7 66)">R11</text>
<text x="260.3" y="62.7" transform="rotate(-90 260.3 62.7)">GND</text>
<text x="338" y="60.2">R18</text>
<text x="338" y="62.7">R20</text>
<text x="343.8" y="60.2">0R</text>
<text x="343.8" y="62.7">0R</text>
<text x="46.5" y="69.3" transform="rotate(-90 46.5 69.3)">GND</text>
<text x="54.6" y="69" transform="rotate(-90 54.6 69)">GND</text>
<text x="234.9" y="67.8">GND</text>
<text x="246.4" y="71.3" transform="rotate(-90 246.4 71.3)">R17</text>
<text x="250.7" y="70.6" transform="rotate(-90 250.7 70.6)">0R</text>
<text x="252.4" y="66.8" transform="rotate(-90 252.4 66.8)">100k</text>
<text x="297.7" y="66.3" transform="rotate(-90 297.7 66.3)">BSS138PS</text>
<text x="38.1" y="72.1">J1</text>
<text x="39" y="74.4">-</text>
<text x="68.5" y="72.3">D-</text>
<text x="70.8" y="76.2">D+</text>
<text x="205.7" y="75.4">PA28_ACK</text>
<text x="333.7" y="75.9" transform="rotate(-90 333.7 75.9)">JCLK</text>
<text x="24.1" y="80.5">VBUS</text>
<text x="24.1" y="83">D-</text>
<text x="97.8" y="82.8">USB_N</text>
<text x="116.8" y="80">U1</text>
<text x="168.9" y="83">PA13_S2_RX/MISO</text>
<text x="205.7" y="83">PA15_S2_CTS/SCK</text>
<text x="205.7" y="80.5">PA14_S2_RTS/CS</text>
<text x="333.7" y="81.2" transform="rotate(-90 333.7 81.2)">J</text>
<text x="333.7" y="79.9" transform="rotate(-90 333.7 79.9)">TDO</text>
<text x="337.5" y="78.6" transform="rotate(-90 337.5 78.6)">JTMS</text>
<text x="24.1" y="85.5">D+</text>
<text x="24.1" y="88.1">ID</text>
<text x="97.8" y="87.8">PA18_OTG</text>
<text x="97.8" y="85.3">USB_P</text>
<text x="168.9" y="85.5">PA15_S2_CTS/SCK</text>
<text x="168.9" y="88.1">PA12_S2_TX/MOSI</text>
<text x="205.7" y="85.5">PA13_S2_RX/MISO</text>
<text x="227.3" y="88.1">PA30_SWCLK</text>
<text x="255.5" y="86.8">R12</text>
<text x="320" y="89.1" transform="rotate(-90 320 89.1)">R22</text>
<text x="324.3" y="88.4" transform="rotate(-90 324.3 88.4)">0R</text>
<text x="328.1" y="87.3" transform="rotate(-90 328.1 87.3)">GND</text>
<text x="337.5" y="87.7" transform="rotate(-90 337.5 87.7)">JGND</text>
<text x="345.1" y="84.9" transform="rotate(-90 345.1 84.9)">LPO_IN</text>
<text x="24.1" y="90.6">GND</text>
<text x="168.9" y="90.6">PA14_S2_RTS/CS</text>
<text x="168.9" y="95.7">PA27_GPIO0</text>
<text x="205.7" y="90.6">LED_GREEN</text>
<text x="205.7" y="93.2">LED_BLUE</text>
<text x="205.7" y="95.7">LED_RED</text>
<text x="256.2" y="91.1">0R</text>
<text x="41.9" y="98.2">GND</text>
<text x="91.7" y="99.1">PA18_OTG/2.2C</text>
<text x="168.9" y="98.2">PA28_ACK</text>
<text x="164.9" y="106.8">VBATT/2.4B</text>
<text x="205.7" y="105.9">PA14_S2_RTS/CS</text>
<text x="205.7" y="103.3">PA27_GPIO0</text>
<text x="237.5" y="105.9">PA14_S2_RTS/CS</text>
<text x="237.5" y="103.3">PA27_GPIO0</text>
<text x="59.7" y="110.9">PRTR5V</text>
<text x="59.7" y="108.4">D1</text>
<text x="179.1" y="113.8" transform="rotate(-90 179.1 113.8)">R8</text>
<text x="205.7" y="110.9">PB23_S5_RX</text>
<text x="205.7" y="113.5">PB22_S5_TX</text>
<text x="205.7" y="108.4">PA15_S2_CTS/SCK</text>
<text x="237.5" y="110.9">PB23_S5_RX</text>
<text x="237.5" y="113.5">PB22_S5_TX</text>
<text x="237.5" y="108.4">PA15_S2_CTS/SCK</text>
<text x="321.3" y="109.7" transform="rotate(-90 321.3 109.7)">PA31_SWDIO</text>
<text x="31.7" y="118.2">4n7</text>
<text x="31.8" y="115.6">C1</text>
<text x="51.3" y="118.4">1M</text>
<text x="51.3" y="115.9">R1</text>
<text x="183.4" y="114.9" transform="rotate(-90 183.4 114.9)">330k</text>
<text x="31.7" y="120.8">1KV</text>
<text x="171.9" y="124.8">100n</text>
<text x="171.9" y="122">C6</text>
<text x="179.1" y="122.7" transform="rotate(-90 179.1 122.7)">R9</text>
<text x="183.4" y="123.5" transform="rotate(-90 183.4 123.5)">1M2</text>
<text x="254" y="123.4">G</text>
<text x="255.9" y="123.4">PIO0</text>
<text x="36.8" y="126.2">GND</text>
<text x="47" y="126.2">GND</text>
<text x="166.4" y="131.3">GND</text>
<text x="177.8" y="131.3">GND</text>
<text x="252.7" y="128.5">TXD</text>
<text x="250.1" y="133.5">RXD</text>
<text x="205.7" y="142.7">PA12_S2_TX/MOSI</text>
<text x="79.4" y="146.2">C3</text>
<text x="87.6" y="146.2">20p</text>
<text x="97.8" y="146.2">PA00_XIN32</text>
<text x="168.9" y="146.5">PB08_RST</text>
<text x="205.7" y="145.2">PA09_S0_I2C_SCL</text>
<text x="205.7" y="147.8">PA08_S0_I2C_SDA</text>
<text x="82.7" y="153.7">32768Hz</text>
<text x="89.7" y="151.3">Y1</text>
<text x="69.8" y="159.2">GND</text>
<text x="79.3" y="158.9">C4</text>
<text x="87.6" y="158.9">20p</text>
<text x="97.8" y="156.4">PA01_XOUT32</text>
<text x="305.3" y="157.4">U4A</text>
<text x="238.4" y="163.8">EWK</text>
<text x="243.1" y="166.3">ESCL</text>
<text x="248" y="163.8">ESDA</text>
<text x="256.8" y="166.3">+5V</text>
<text x="264.1" y="167.6">J4</text>
<text x="323" y="165.3">PA08_S0_I2C_SDA</text>
<text x="323.3" y="162.7">PA09_S0_I2C_SCL</text>
<text x="234.9" y="173.2">PA21_TCC0-W</text>
<text x="252.1" y="173.2">7</text>
<text x="305" y="172.9">ECC508</text>
<text x="331" y="168.8">+3V3</text>
<text x="234.9" y="175.7">PA09_S0_</text>
<text x="234.9" y="178.2">PA08_S0_I2C_SDA</text>
<text x="246.9" y="175.7">I2C_SCL</text>
<text x="300.6" y="176.5" transform="rotate(-90 300.6 176.5)">+5V</text>
<text x="332.7" y="177.4" transform="rotate(-90 332.7 177.4)">330R</text>
<text x="337" y="176.7" transform="rotate(-90 337 176.7)">R15</text>
<text x="302.2" y="184.4">F1</text>
<text x="317.1" y="181.5">+3V3</text>
<text x="332.1" y="186" transform="rotate(-90 332.1 186)">YELLOW</text>
<text x="79.6" y="186.6">+3V3</text>
<text x="170.2" y="189.4">PA02_AIN0</text>
<text x="170.2" y="192">PA04_AIN4</text>
<text x="302.2" y="186.5">MFFSMF050</text>
<text x="328.1" y="189.7">Q1</text>
<text x="336" y="188.4" transform="rotate(-90 336 188.4)">DL1</text>
<text x="170.2" y="194.5">PA05_AIN5</text>
<text x="170.2" y="197">PA06_AIN6</text>
<text x="234.9" y="197">PA03_VREFA</text>
<text x="256.5" y="193.5">GND</text>
<text x="257.8" y="197">AREF</text>
<text x="272.5" y="194.2">J3</text>
<text x="290.3" y="194.2">J5</text>
<text x="317.2" y="194.5" transform="rotate(-90 317.2 194.5)">4k7</text>
<text x="319.8" y="194.5" transform="rotate(-90 319.8 194.5)">4k7</text>
<text x="322.7" y="192.2">2N7002</text>
<text x="340.3" y="192.2">PA20_TC</text>
<text x="342.9" y="197">R16</text>
<text x="351.1" y="192.2">C0-W6</text>
<text x="79.7" y="199.6" transform="rotate(-90 79.7 199.6)">1k</text>
<text x="82.3" y="199.6" transform="rotate(-90 82.3 199.6)">10k</text>
<text x="170.2" y="199.6">PA07_AIN7</text>
<text x="170.2" y="202.1">PA08_S0_I2C_SDA</text>
<text x="234.9" y="199.6">PA02_AIN0</text>
<text x="234.9" y="202.1">PB02_AIN10</text>
<text x="257.8" y="199.6">DAC0/A0</text>
<text x="257.8" y="202.1">A1</text>
<text x="300.2" y="203.3">+3V3</text>
<text x="302.7" y="200.7">VIN</text>
<text x="331.4" y="199.8">GND</text>
<text x="342.9" y="199.3">100k</text>
<text x="51.7" y="206.9">+3V3</text>
<text x="58.4" y="209.4">J2</text>
<text x="79.7" y="208.4" transform="rotate(-90 79.7 208.4)">R4</text>
<text x="82.3" y="208.4" transform="rotate(-90 82.3 208.4)">R5</text>
<text x="170.2" y="207.2">PA10_TCC0-W2</text>
<text x="170.2" y="209.7">PA11_TCC0-W3</text>
<text x="170.2" y="204.7">PA09_S0_I2C_SCL</text>
<text x="234.9" y="204.7">PB03_AIN11</text>
<text x="234.9" y="207.2">PA04_AIN4</text>
<text x="234.9" y="209.7">PA05_AIN5</text>
<text x="257.8" y="204.7">A2</text>
<text x="257.8" y="207.2">A3</text>
<text x="257.8" y="209.7">A4</text>
<text x="302.2" y="209.7">14 &lt;- TX</text>
<text x="302.2" y="207.2">RESET</text>
<text x="317.2" y="204.7" transform="rotate(-90 317.2 204.7)">R13</text>
<text x="319.8" y="204.7" transform="rotate(-90 319.8 204.7)">R14</text>
<text x="325.1" y="207.2">RESET#</text>
<text x="325.1" y="209.7">PB22_S5_TX</text>
<text x="339.1" y="204.9">GND</text>
<text x="97.8" y="212.3">PA31_SWDIO</text>
<text x="97.8" y="214.8">PA30_SWCLK</text>
<text x="170.2" y="214.8">PA17_S1_SCK</text>
<text x="170.2" y="212.3">PA16_S1_MOSI</text>
<text x="234.9" y="212.3">PA06_AIN6</text>
<text x="234.9" y="214.8">PA07_AIN7</text>
<text x="257.8" y="212.3">A5</text>
<text x="257.8" y="214.8">A6</text>
<text x="302.2" y="212.3">13 -&gt; RX</text>
<text x="302.2" y="214.8">12 SCL</text>
<text x="325.1" y="212.3">PB23_S5_RX</text>
<text x="325.1" y="214.8">PA09_S0_I2C_SCL</text>
<text x="75.9" y="221.4">R2</text>
<text x="170.2" y="217.4">PA19_S1_MISO</text>
<text x="170.2" y="219.9">PA20_TCC0-W6</text>
<text x="234.9" y="217.4">PA22_TC4-W0</text>
<text x="234.9" y="219.9">PA23_TC4-W1</text>
<text x="257.8" y="217.4">0</text>
<text x="257.8" y="219.9">1</text>
<text x="302.2" y="217.4">11 SDA</text>
<text x="302.2" y="219.9">10 MISO</text>
<text x="325.1" y="217.4">PA08_S0_I2C_SDA</text>
<text x="325.1" y="219.9">PA19_S1_MISO</text>
<text x="75.2" y="225.7">39R</text>
<text x="87.6" y="222.7">RESETN</text>
<text x="170.2" y="225">PA22_TC4-W0</text>
<text x="170.2" y="227.5">PA23_TC4-W1</text>
<text x="170.2" y="222.4">PA21_TCC0-W7</text>
<text x="234.9" y="222.4">PA10_TCC0-W2</text>
<text x="234.9" y="225">PA11_TCC0-W3</text>
<text x="234.9" y="227.5">PB10_TCC0-W4</text>
<text x="257.8" y="222.4">~2</text>
<text x="257.8" y="225">~3</text>
<text x="257.8" y="227.5">~4</text>
<text x="302.2" y="227.5">7</text>
<text x="302.2" y="225">8 MOSI</text>
<text x="302.2" y="222.4">9 SCK</text>
<text x="325.1" y="222.4">PA17_S1_SCK</text>
<text x="325.1" y="225">PA16_S1_MOSI</text>
<text x="325.1" y="227.5">PA21_TCC0-W7</text>
<text x="52.1" y="230.3">GND</text>
<text x="170.2" y="230">PB02_AIN10</text>
<text x="170.2" y="232.6">PB03_AIN11</text>
<text x="234.9" y="230">PB11_TCC0-W5</text>
<text x="257.8" y="230">~5</text>
<text x="302.2" y="230">6</text>
<text x="325.1" y="230">PA20_TCC0-W6</text>
<text x="74.5" y="238.4">330R</text>
<text x="75.9" y="234.1">R3</text>
<text x="84.6" y="238.4">330R</text>
<text x="86" y="234.1">R6</text>
<text x="95.2" y="235.1">RESET#</text>
<text x="170.2" y="235.1">PB10_TCC0-W4</text>
<text x="170.2" y="237.7">PB11_TCC0-W5</text>
<text x="308.8" y="236.7">R31</text>
<text x="308.8" y="234.1">R32</text>
<text x="314.6" y="236.7">0R</text>
<text x="314.6" y="234.1">0R</text>
<text x="63.5" y="245.5" transform="rotate(-90 63.5 245.5)">PB1</text>
<text x="85.6" y="245.2">C2</text>
<text x="170.2" y="245.3">PA03_VREFA</text>
<text x="170.2" y="242.7">PB23_S5_RX</text>
<text x="170.2" y="240.2">PB22_S5_TX</text>
<text x="297.1" y="240.5">GND</text>
<text x="85.6" y="247.7">100n</text>
<text x="116.8" y="250.4">D21G18</text>
<text x="67.3" y="258.2">GND</text>
<text x="80" y="258.2">GND</text>
<text x="170.7" y="262.9">4u7</text>
<text x="170.7" y="260.4">C5</text>
<text x="183.4" y="262.9">100n</text>
<text x="183.4" y="260.4">C7</text>
<text x="165.1" y="270.9">GND</text>
<text x="177.8" y="270.9">GND</text>
</g>
<g font-size="2.5" fill="#800000">
<text x="168.1" y="53">Red</text>
<text x="167.7" y="63.2">Blue</text>
<text x="360.6" y="258.2">Arturo Guadalupi</text>
</g>
<g font-size="2.3" fill="#808000">
<text x="382.4" y="253.2" transform="rotate(-90 382.4 253.2)">Reference Designs ARE PROVIDED &quot;AS IS&quot; AND &quot;WITH ALL FAULTS. Arduino AG DISCLAIMS ALL OTHER WARRANTIES, EXPRESS OR IMPLIED,</text>
<text x="384.9" y="253.2" transform="rotate(-90 384.9 253.2)">REGARDING PRODUCTS, INCLUDING BUT NOT LIMITED TO, ANY IMPLIED WARRANTIES OF MERCHANTABILITY OR FITNESS FOR A</text>
<text x="387.4" y="253.2" transform="rotate(-90 387.4 253.2)">PARTICULAR PURPOSE</text>
<text x="389.9" y="253.2" transform="rotate(-90 389.9 253.2)">Arduino AG may make changes to specifications and product descriptions at any time, without notice. The Customer must not</text>
<text x="392.4" y="253.2" transform="rotate(-90 392.4 253.2)">rely on the absence or characteristics of any features or instructions marked &quot;reserved&quot; or &quot;undefined.&quot; Arduino AG reserves</text>
<text x="394.9" y="253.2" transform="rotate(-90 394.9 253.2)">these for future definition and shall have no responsibility whatsoever for conflicts or incompatibilities arising from future changes to them.</text>
<text x="397.5" y="253.2" transform="rotate(-90 397.5 253.2)">The product information on the Web Site or Materials is subject to change without notice. Do not finalize a design with this info</text>
</g>
<g font-size="2.1" fill="#505050">
<text x="294.3" y="50.9">1</text>
<text x="295.5" y="48.4" transform="rotate(-90 295.5 48.4)">2</text>
<text x="301.3" y="50.9">6</text>
<text x="237.1" y="54.7" transform="rotate(-90 237.1 54.7)">3</text>
<text x="240.4" y="59.8">5</text>
<text x="237.1" y="61.7" transform="rotate(-90 237.1 61.7)">4</text>
<text x="261.9" y="64.9">2</text>
<text x="267.7" y="66">ADC2/GPIO34</text>
<text x="298.9" y="66">RESET_N</text>
<text x="313.5" y="64.9">19</text>
<text x="261.9" y="67.4">3</text>
<text x="261.9" y="70">4</text>
<text x="267.7" y="68.5">ADC3/GPIO39</text>
<text x="267.7" y="71.1">ADC4/GPIO36</text>
<text x="301.1" y="71.1">GPIO12</text>
<text x="313.5" y="70">36</text>
<text x="260.7" y="72.5">34</text>
<text x="261.9" y="75">7</text>
<text x="267.7" y="76.2">GPIO33</text>
<text x="267.7" y="73.6">ADC34/GPI35</text>
<text x="293.9" y="73.6">JTCLK/GPIO13</text>
<text x="294.9" y="76.2">JTMS/GPIO14</text>
<text x="313.5" y="75">31</text>
<text x="313.5" y="77.6">32</text>
<text x="313.5" y="72.5">35</text>
<text x="33.3" y="81.2">1</text>
<text x="33.3" y="83.8">2</text>
<text x="114.1" y="82.7">33</text>
<text x="119.2" y="83.8">PA24/USB_DM</text>
<text x="155" y="83.8">PA13</text>
<text x="162.9" y="82.7">22</text>
<text x="260.7" y="82.7">29</text>
<text x="260.7" y="80.1">28</text>
<text x="267.7" y="83.8">SPIV_CLK/GPIO18</text>
<text x="267.7" y="81.2">SPIV_CS/GPIO5</text>
<text x="292.9" y="81.2">LPO_IN/GPIO32</text>
<text x="294.9" y="78.7">JTDO/GPIO15</text>
<text x="313.5" y="80.1">5</text>
<text x="33.3" y="86.3">3</text>
<text x="33.3" y="88.8">4</text>
<text x="114.1" y="87.7">27</text>
<text x="114.1" y="85.2">34</text>
<text x="119.2" y="88.8">PA18</text>
<text x="119.2" y="86.3">PA25/USB_DP</text>
<text x="155" y="88.8">PA12</text>
<text x="155" y="86.3">PA15</text>
<text x="162.9" y="87.7">21</text>
<text x="162.9" y="85.2">24</text>
<text x="261.9" y="85.2">1</text>
<text x="261.9" y="87.7">8</text>
<text x="267.7" y="86.3">SPIV_DI/GPIO23</text>
<text x="267.7" y="88.8">SPIV_HD/RMII_TXEN/GPIO21</text>
<text x="304.5" y="88.8">ANT</text>
<text x="313.5" y="87.7">13</text>
<text x="33.3" y="91.4">5</text>
<text x="54.2" y="92.8" transform="rotate(-90 54.2 92.8)">4</text>
<text x="155" y="91.4">PA14</text>
<text x="162.9" y="90.3">23</text>
<text x="162.9" y="95.4">39</text>
<text x="260.7" y="90.3">16</text>
<text x="260.7" y="92.8">17</text>
<text x="260.7" y="95.4">18</text>
<text x="267.7" y="91.4">RMII_RXD0/DAC16/GPIO25</text>
<text x="267.7" y="93.9">RMII_RXD1/DAC17/GPIO26</text>
<text x="67.7" y="100.4">2</text>
<text x="67.7" y="97.9">3</text>
<text x="155" y="96.5">PA27</text>
<text x="155" y="99">PA28</text>
<text x="155" y="101.5">PB09</text>
<text x="162.9" y="97.9">41</text>
<text x="162.9" y="100.4">8</text>
<text x="260.7" y="97.9">24</text>
<text x="260.7" y="100.4">25</text>
<text x="267.7" y="96.5">RMII_CRSDV/GPIO27</text>
<text x="267.7" y="99">RMII_MDIO/GPIO4</text>
<text x="267.7" y="101.5">RMII_MDCLK/GPIO2</text>
<text x="54.2" y="107.4" transform="rotate(-90 54.2 107.4)">1</text>
<text x="260.7" y="105.5">21</text>
<text x="260.7" y="103">27</text>
<text x="267.7" y="106.6">UART_CTS/RMII_TXD0/SPIV_D0/GPIO19</text>
<text x="267.7" y="104.1">RMII_CLK/GPIO0</text>
<text x="260.7" y="108">20</text>
<text x="260.7" y="110.6">22</text>
<text x="260.7" y="113.1">23</text>
<text x="267.7" y="109.2">UART_RTS/RMII_TXD1/SPIV_WP/GPIO22</text>
<text x="267.7" y="111.7">UART_TXD/GPIO1</text>
<text x="267.7" y="114.2">UART_RXD/GPIO3</text>
<text x="115.3" y="146.1">1</text>
<text x="119.2" y="147.3">PA00/XIN32</text>
<text x="155" y="147.3">PB08</text>
<text x="162.9" y="146.1">7</text>
<text x="115.3" y="156.3">2</text>
<text x="119.2" y="157.4">PA01/XOUT32</text>
<text x="310.7" y="166.3">SDA</text>
<text x="311" y="163.8">SCL</text>
<text x="317.8" y="162.6">6</text>
<text x="317.8" y="165.2">5</text>
<text x="262.6" y="170.3">1</text>
<text x="262.6" y="172.8">2</text>
<text x="262.6" y="175.3">3</text>
<text x="262.6" y="177.9">4</text>
<text x="262.6" y="180.4">5</text>
<text x="155" y="190.4">PA02</text>
<text x="162.9" y="189.3">3</text>
<text x="162.9" y="191.9">9</text>
<text x="155" y="193">PA04</text>
<text x="155" y="195.5">PA05</text>
<text x="162.9" y="194.4">10</text>
<text x="162.9" y="196.9">11</text>
<text x="269.5" y="196.9">1</text>
<text x="294.4" y="196.9">14</text>
<text x="155" y="198">PA06</text>
<text x="155" y="200.6">PA07</text>
<text x="155" y="203.1">PA08</text>
<text x="162.9" y="199.5">12</text>
<text x="162.9" y="202">13</text>
<text x="269.5" y="199.5">2</text>
<text x="269.5" y="202">3</text>
<text x="294.4" y="202">12</text>
<text x="294.4" y="199.5">13</text>
<text x="155" y="205.7">PA09</text>
<text x="155" y="208.2">PA10</text>
<text x="162.9" y="204.6">14</text>
<text x="162.9" y="207.1">15</text>
<text x="162.9" y="209.6">16</text>
<text x="269.5" y="204.6">4</text>
<text x="269.5" y="207.1">5</text>
<text x="269.5" y="209.6">6</text>
<text x="294.4" y="209.6">9</text>
<text x="294.4" y="207.1">10</text>
<text x="294.4" y="204.6">11</text>
<text x="61.2" y="212.2">1</text>
<text x="61.2" y="214.7">3</text>
<text x="69.6" y="212.2">2</text>
<text x="69.6" y="214.7">4</text>
<text x="114.1" y="214.7">45</text>
<text x="114.1" y="212.2">46</text>
<text x="119.2" y="215.8">PA30/SWCLK</text>
<text x="119.2" y="213.3">PA31/SWDIO</text>
<text x="155" y="210.7">PA11</text>
<text x="155" y="213.3">PA16</text>
<text x="155" y="215.8">PA17</text>
<text x="162.9" y="212.2">25</text>
<text x="162.9" y="214.7">26</text>
<text x="269.5" y="212.2">7</text>
<text x="269.5" y="214.7">8</text>
<text x="294.4" y="214.7">7</text>
<text x="294.4" y="212.2">8</text>
<text x="61.2" y="217.2">5</text>
<text x="69.6" y="217.2">6</text>
<text x="155" y="218.4">PA19</text>
<text x="155" y="220.9">PA20</text>
<text x="162.9" y="217.2">28</text>
<text x="162.9" y="219.8">29</text>
<text x="268.3" y="219.8">10</text>
<text x="269.5" y="217.2">9</text>
<text x="294.4" y="219.8">5</text>
<text x="294.4" y="217.2">6</text>
<text x="114.1" y="222.3">40</text>
<text x="119.2" y="223.4">RESETN</text>
<text x="155" y="223.4">PA21</text>
<text x="155" y="226">PA22</text>
<text x="162.9" y="222.3">30</text>
<text x="162.9" y="224.9">31</text>
<text x="162.9" y="227.4">32</text>
<text x="268.3" y="222.3">11</text>
<text x="268.3" y="224.9">12</text>
<text x="268.3" y="227.4">13</text>
<text x="294.4" y="227.4">2</text>
<text x="294.4" y="224.9">3</text>
<text x="294.4" y="222.3">4</text>
<text x="155" y="228.5">PA23</text>
<text x="155" y="231.1">PB02</text>
<text x="155" y="233.6">PB03</text>
<text x="162.9" y="229.9">47</text>
<text x="162.9" y="232.5">48</text>
<text x="268.3" y="229.9">14</text>
<text x="294.4" y="229.9">1</text>
<text x="155" y="236.1">PB10</text>
<text x="155" y="238.7">PB11</text>
<text x="162.9" y="235">19</text>
<text x="162.9" y="237.6">20</text>
<text x="69.5" y="240.1" transform="rotate(-90 69.5 240.1)">6</text>
<text x="155" y="241.2">PB22</text>
<text x="155" y="243.8">PB23</text>
<text x="162.9" y="245.2">4</text>
<text x="162.9" y="240.1">37</text>
<text x="162.9" y="242.6">38</text>
<text x="69.5" y="247.1" transform="rotate(-90 69.5 247.1)">5</text>
<text x="74.6" y="249.1" transform="rotate(-90 74.6 249.1)">1*4</text>
<text x="155" y="246.3">PA03</text>
</g>
<g font-size="1.8" fill="#505050">
<text x="267.9" y="62.7">NINA-W102</text>
<text x="267.9" y="60.2">U2A</text>
</g>
</svg>
